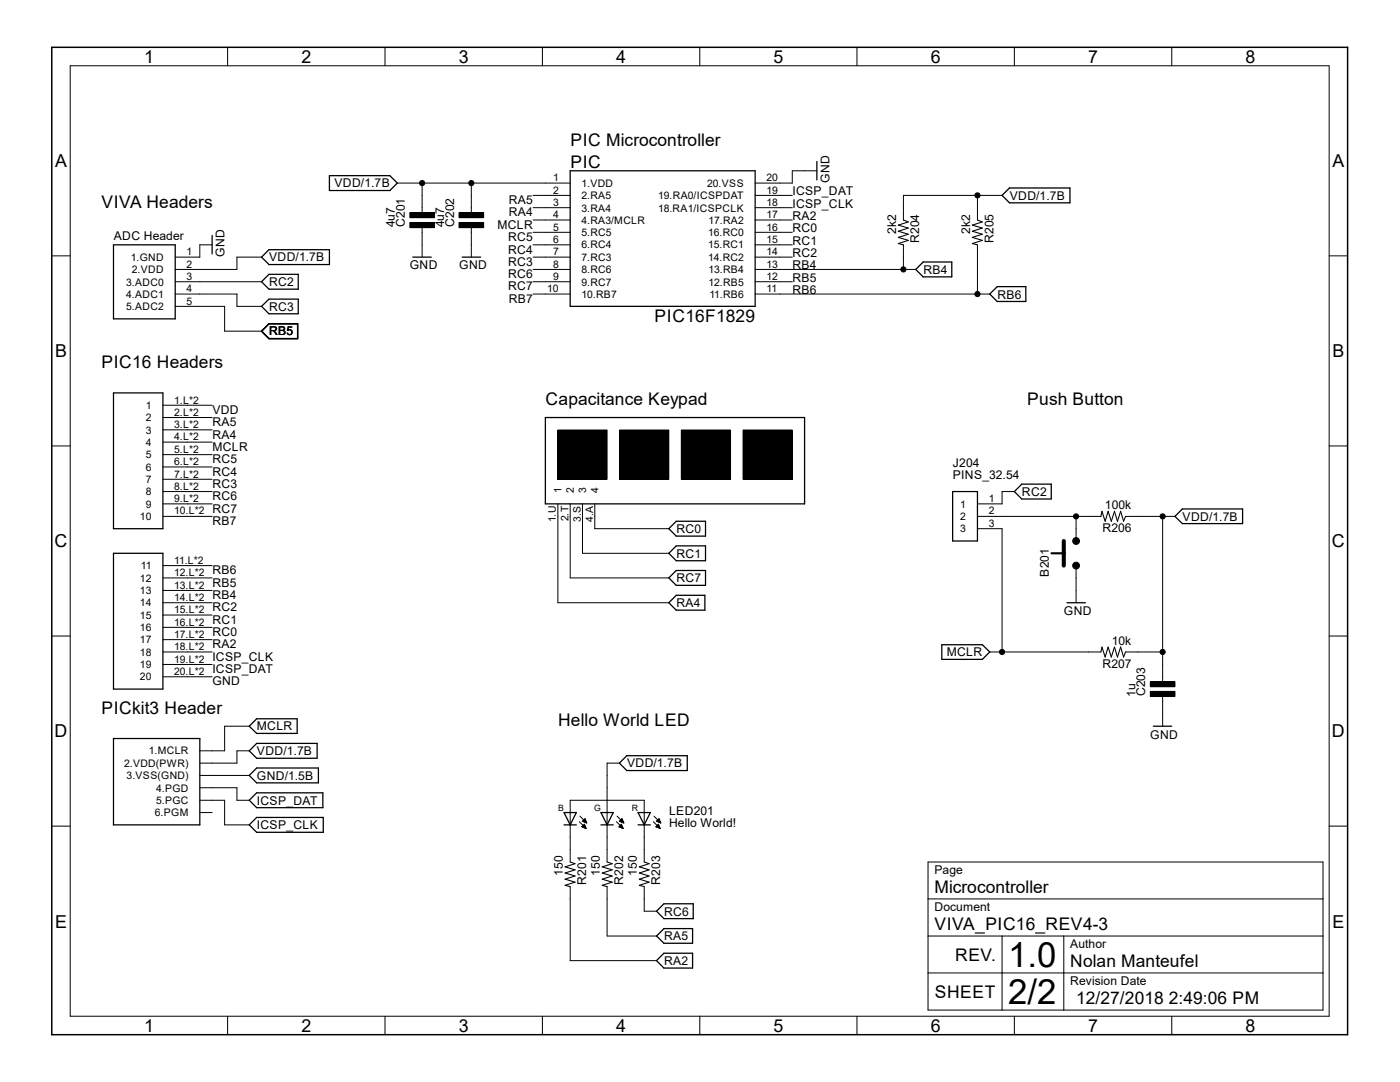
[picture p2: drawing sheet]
<svg xmlns="http://www.w3.org/2000/svg" width="279mm" height="216mm" viewBox="0 0 279 216" stroke-linecap="round" stroke-linejoin="round" font-family="sans-serif">
<g fill="none" stroke="#000" stroke-width=".25">
<path d="M65.7 35.1h12.1l1.5 1.4-1.5 1.5h-12.1zM113.8 34.1h36.9v27h-36.9zM163 32.2v3.7M201.5 37.5h12v3h-12l-1.5-1.5zM22.6 48.9h12.4v14.7h-12.4zM42.3 47v3.7M52.2 56.2l1.5-1.5h5.8v3h-5.8zM52.2 51.3l1.5-1.5h12v3h-12zM82.4 51.3h3.7M92.2 51.3h3.7M182.8 53.8l1.4-1.5h5.7v2.9h-5.7zM199 57.2h5.7v3h-5.7l-1.5-1.5z"/>
<path d="M22.6 78.4h9.9v27.1h-9.9zM52.2 66.1l1.5-1.5h5.7v3h-5.7zM52.2 61.1l1.5-1.4h5.8v2.9h-5.8zM108.8 83.3h51.8v17.2h-51.8zM190.1 98.1h5v9.8h-5zM203.9 96.6h5.9v3h-5.9l-1.5-1.5zM22.6 110.4h9.9v27.1h-9.9zM135 113.8h5.8v3h-5.8l-1.5-1.5zM135 104h5.8v3h-5.8l-1.5-1.5zM135 108.9h5.8v3h-5.8l-1.5-1.5zM135 118.8h5.7v3h-5.7l-1.5-1.5zM234.5 103l1.5-1.4h12v2.9h-12z"/>
<path d="M188 128.7h8l1.5 1.4-1.5 1.5h-8zM212.9 120.3h3.7M22.6 147.4h17.3v17.2h-17.3zM49.7 154.7l1.5-1.5h12.3v3h-12.3zM49.7 144.9l1.5-1.5h8.1v2.9h-8.1zM49.7 149.8l1.5-1.5h12.1v3h-12.1zM51.2 158.2h13.2v3h-13.2l-1.5-1.5zM125.1 150.8h12.1v3h-12.1l-1.5-1.5zM230.2 144.9h3.6M51.2 163.1h13.3v3h-13.3l-1.5-1.5zM112.6 164.6h2.4M112.6 162.1h2.4l-1.2 2.5z"/>
<path d="M119.9 164.6h2.5M119.9 162.1h2.5l-1.2 2.5zM127.3 164.6h2.5M127.3 162.1h2.5l-1.2 2.5zM131 186.8l1.5-1.5h5.7v2.9h-5.7zM131 191.7l1.5-1.5h5.7v3h-5.7zM132.5 180.3h5.8v3h-5.8l-1.5-1.5z"/>
</g>
<path d="M10.3 9.4h258.6v197.1h-258.6z" fill="none" stroke="#000" stroke-width=".3"/>
<g fill="none" stroke="#000" stroke-width=".2">
<path d="M14 13.1h251.3v189.7h-251.3zM45.4 9.4v3.7M76.8 9.4v3.7M108.2 9.4v3.7M139.7 9.4v3.7M171 9.4v3.7M202.4 9.4v3.7M233.8 9.4v3.7M79.3 36.5h34.5M84.2 36.5v6.4M94.1 36.5v6.4M106.4 39h7.4"/>
<path d="M150.7 39h7.4M163 34.1h-4.9v2.4h-7.4M195.1 39v4.9M200 39h-19.7v4.9M10.3 51.1h3.7M35 56.2h17.2M35 58.7h12.3v2.4h4.9M42.3 48.9h-2.4v2.4h-4.9M52.2 51.3h-4.9v2.5h-12.3M81.8 42.4h4.9v1h-4.9zM81.8 44.4h4.9v1h-4.9zM84.2 44.9v6.4"/>
<path d="M91.6 42.4h4.9v1h-4.9zM91.6 44.4h4.9v1h-4.9zM94.1 44.9v6.4M106.4 41.4h7.4M106.4 43.9h7.4M106.4 46.4h7.4M106.4 48.9h7.4M106.4 51.3h7.4M106.4 53.8h7.4M106.4 56.2h7.4M106.4 58.7h7.4M150.7 41.4h7.4"/>
<path d="M150.7 43.9h7.4M150.7 46.4h7.4M150.7 48.9h7.4M150.7 51.3h7.4M150.7 53.8h32.1M150.7 56.2h7.4M150.7 58.7h46.8M180.3 48.9v4.9M195.1 48.9v9.8M265.3 51.1h3.6M35 61.1h9.8v5h7.4M10.3 89h3.7"/>
<path d="M32.5 80.9h9.8M32.5 83.3h9.8M32.5 85.8h9.8M32.5 88.2h9.8M32.5 90.7h9.8M32.5 93.2h9.8M32.5 95.6h9.8M32.5 98.1h9.8M111.3 85.8h9.9v9.8h-9.9zM123.7 85.8h9.8v9.8h-9.8zM136 85.8h9.8v9.8h-9.8zM148.3 85.8h9.8v9.8h-9.8z"/>
<path d="M202.4 98.1h-2.4v2.4h-4.9M265.3 89h3.6M32.5 100.5h9.8M32.5 103h9.8M32.5 112.9h9.8M32.5 115.3h9.8M32.5 117.8h9.8M111.3 100.5v19.8h22.2M113.8 100.5v14.8h19.7M116.2 100.5v9.9h17.3M118.7 100.5v5h14.8M195.1 105.5h4.9v24.6"/>
<path d="M195.1 103h24.6M214.8 103v4.9M214.8 112.9v7.4M224.6 103h9.9M232 103v33.5M10.3 126.9h3.7M32.5 120.3h9.8M32.5 122.7h9.8M32.5 125.2h9.8M32.5 127.6h9.8M32.5 130.1h9.8M32.5 132.6h9.8"/>
<path d="M32.5 135h9.8M197.5 130.1h22.2M224.6 130.1h7.4M229.6 136h4.9v1h-4.9zM229.6 138h4.9v1h-4.9zM232 138.5v6.4M265.3 126.9h3.6M39.9 154.7h9.8M39.9 157.2h7.4v2.5h2.4M39.9 159.7h4.9v4.9h4.9M49.7 144.9h-4.9v4.9h-4.9M49.7 149.8h-2.4v2.5h-7.4"/>
<path d="M123.6 152.3h-2.4v19.7M10.3 164.8h3.7M39.9 162.1h2.4M113.8 172v-12.3h14.8v12.3M113.8 176.9v14.8h17.2M115.6 164l1.4 1.3M115.7 162.9l1.4 1.3M116.2 164.9h.6M116.2 165h.6M116.2 164.8h.6M116.2 163.9l.6-.5 .3 .8zM116.3 163.8h.6"/>
<path d="M116.3 164.8h.4M116.4 163.9h.6M116.4 163.7h.5M116.4 165.1h.5M116.4 164.7h.3M116.5 163.7h.3M116.5 164.6h.2M116.5 164h.5M116.5 163.6h.3M116.6 165.2h.3M116.6 164.5h.1M116.6 163.5h.2"/>
<path d="M116.6 164.5l.4 .8-.9-.3zM116.7 163.4h.1M116.8 164.1h.3M116.8 165.3h.2M116.9 164.2h.2M121.2 176.9v9.9h9.8M123 164l1.4 1.3M123.1 162.9l1.4 1.3M123.6 165h.6M123.6 164.9h.6M123.6 163.9l.5-.5 .4 .8M123.6 163.9l.9 .3"/>
<path d="M123.7 164.8h.5M123.7 163.8h.6M123.7 163.9h.7M123.7 163.7h.6M123.7 164.8h.4M123.8 165.1h.4M123.8 163.7h.4M123.8 164.7h.3M123.9 163.6h.3M123.9 164.6h.1M124 164h.4M124 163.5h.2"/>
<path d="M124 165.2h.3M124 164.5h.1M124 164.5l.4 .8-.9-.3zM124.1 163.4h.1M124.1 164.1h.3M124.2 165.3h.1M124.3 164.2h.2M128.6 176.9v4.9h2.4M130.4 164l1.3 1.3M130.5 162.9l1.4 1.3M130.9 164.9h.7M131 165h.6"/>
<path d="M131 164.8h.5M131 163.9l.5-.5 .4 .8zM131.1 163.8h.6M131.1 164.8h.4M131.1 163.9h.6M131.1 163.7h.6M131.2 165.1h.5M131.2 164.7h.3M131.2 163.7h.5M131.3 164.6h.1M131.3 164h.5M131.3 163.6h.3"/>
<path d="M131.4 165.2h.3M131.4 164.5h.1M131.4 163.5h.2M131.4 164.5l.3 .8-.8-.3zM131.5 163.4h.1M131.5 164.1h.3M131.6 165.3h.1M131.7 164.2h.2M185.2 179.4h78.8M185.2 172h78.8v29.5h-78.8zM265.3 164.8h3.6M185.2 186.8h78.8"/>
<path d="M185.2 194.1h78.8M200 186.8v14.7M212.3 186.8v14.7M45.4 202.8v3.7M76.8 202.8v3.7M108.2 202.8v3.7M139.7 202.8v3.7M171 202.8v3.7M202.4 202.8v3.7M233.8 202.8v3.7"/>
<circle cx="84.2" cy="36.5" r=".51"/>
<circle cx="94.1" cy="36.5" r=".51"/>
<circle cx="195.1" cy="39" r=".51"/>
<circle cx="180.3" cy="53.8" r=".51"/>
<circle cx="195.1" cy="58.7" r=".51"/>
<circle cx="214.8" cy="103" r=".51"/>
<circle cx="214.8" cy="112.9" r=".68"/>
<circle cx="214.8" cy="107.9" r=".68"/>
<circle cx="232" cy="103" r=".51"/>
<circle cx="200" cy="130.1" r=".51"/>
<circle cx="232" cy="130.1" r=".51"/>
</g>
<g fill="#000">
<path d="M81.8 42.4h4.9v1h-4.9z" fill-rule="evenodd"/>
<path d="M81.8 44.4h4.9v1h-4.9z" fill-rule="evenodd"/>
<path d="M91.6 42.4h4.9v1h-4.9z" fill-rule="evenodd"/>
<path d="M91.6 44.4h4.9v1h-4.9z" fill-rule="evenodd"/>
<path d="M111.3 85.8h9.9v9.8h-9.9z" fill-rule="evenodd"/>
<path d="M123.7 85.8h9.8v9.8h-9.8z" fill-rule="evenodd"/>
<path d="M136 85.8h9.8v9.8h-9.8z" fill-rule="evenodd"/>
<path d="M148.3 85.8h9.8v9.8h-9.8z" fill-rule="evenodd"/>
<path d="M229.6 136h4.9v1h-4.9z" fill-rule="evenodd"/>
<path d="M229.6 138h4.9v1h-4.9z" fill-rule="evenodd"/>
<circle cx="84.2" cy="36.5" r=".51"/>
<circle cx="94.1" cy="36.5" r=".51"/>
<circle cx="195.1" cy="39" r=".51"/>
<circle cx="180.3" cy="53.8" r=".51"/>
<circle cx="195.1" cy="58.7" r=".51"/>
<circle cx="214.8" cy="103" r=".51"/>
<circle cx="214.8" cy="112.9" r=".68"/>
<circle cx="214.8" cy="107.9" r=".68"/>
<circle cx="232" cy="103" r=".51"/>
<circle cx="200" cy="130.1" r=".51"/>
<circle cx="232" cy="130.1" r=".51"/>
</g>
<path d="M212.3 107.9v5" fill="none" stroke="#000" stroke-width=".8"/>
<path d="M209.8 110.4h2.5" fill="none" stroke="#000" stroke-width=".42"/>
<path d="M180.3 43.9l1 .4-2 .6 2 .6-2 .6 2 .6-2 .7 2 .6-2 .6 1 .3M195.1 43.9l.9 .4-1.9 .6 1.9 .6-1.9 .6 1.9 .6-1.9 .7 1.9 .6-1.9 .6 1 .3M219.7 103l.2-1 .7 2 .5-2 .7 2 .6-2 .6 2 .6-2 .6 2 .4-1M219.7 130.1l.2-1 .7 2 .5-2 .7 2 .6-2 .6 2 .6-2 .6 2 .4-1M113.8 172l1 .3-2 .7 2 .6-2 .6 2 .6-2 .6 2 .6-2 .7 1 .2M121.2 172l1 .3-2 .7 2 .6-2 .6 2 .6-2 .6 2 .6-2 .7 1 .2M128.6 172l.9 .3-1.9 .7 1.9 .6-1.9 .6 1.9 .6-1.9 .6 1.9 .6-1.9 .7 1 .2" fill="none" stroke="#000" stroke-width=".21"/>
<g font-size="6.9">
<text x="201.2" y="192.9">1.0</text>
<text x="201.2" y="200.3">2/2</text>
</g>
<g font-size="3.6">
<text x="28.7" y="12.5">1</text>
<text x="60.2" y="12.5">2</text>
<text x="91.6" y="12.5">3</text>
<text x="123" y="12.5">4</text>
<text x="154.4" y="12.5">5</text>
<text x="185.8" y="12.5">6</text>
<text x="217.2" y="12.5">7</text>
<text x="248.6" y="12.5">8</text>
<text x="11" y="33.4">A</text>
<text x="265.9" y="33.4">A</text>
<text x="11" y="71.3">B</text>
<text x="265.9" y="71.3">B</text>
<text x="10.9" y="109.2">C</text>
<text x="265.8" y="109.2">C</text>
<text x="10.9" y="147.2">D</text>
<text x="265.8" y="147.2">D</text>
<text x="11" y="185.1">E</text>
<text x="265.9" y="185.1">E</text>
<text x="28.7" y="205.9">1</text>
<text x="60.2" y="205.9">2</text>
<text x="91.6" y="205.9">3</text>
<text x="123" y="205.9">4</text>
<text x="154.4" y="205.9">5</text>
<text x="185.8" y="205.9">6</text>
<text x="217.2" y="205.9">7</text>
<text x="248.6" y="205.9">8</text>
</g>
<g font-size="3.5">
<text x="113.8" y="29.1">PIC Microcontroller</text>
<text x="113.8" y="33.6">PIC</text>
<text x="20.2" y="41.4">VIVA Headers</text>
<text x="130.6" y="64.3">PIC16F1829</text>
<text x="20.2" y="73.4">PIC16 Headers</text>
<text x="108.9" y="80.9">Capacitance Keypad</text>
<text x="205" y="80.9">Push Button</text>
<text x="20.2" y="142.4">PICkit3 Header</text>
<text x="111.4" y="144.9">Hello World LED</text>
<text x="186.5" y="178.1">Microcontroller</text>
<text x="186.5" y="185.5">VIVA_PIC16_REV4-3</text>
<text x="190.6" y="191.7">REV.</text>
<text x="213.6" y="192.9">Nolan Manteufel</text>
<text x="186.6" y="199.1">SHEET</text>
<text x="214.8" y="200.3">12/27/2018 2:49:06 PM</text>
</g>
<g font-size="2.4">
<text x="66.8" y="37.4">VDD/1.7B</text>
<text x="101.6" y="40.7">RA5</text>
<text x="158.2" y="41.4">ICSP_CLK</text>
<text x="158.2" y="39">ICSP_DAT</text>
<text x="165.5" y="36.5" transform="rotate(-90 165.5 36.5)">GND</text>
<text x="201.5" y="39.8">VDD/1.7B</text>
<text x="22.7" y="47.8">ADC Header</text>
<text x="78.8" y="45.4" transform="rotate(-90 78.8 45.4)">4u7</text>
<text x="80.8" y="45.3" transform="rotate(-90 80.8 45.3)">C201</text>
<text x="88.6" y="45.4" transform="rotate(-90 88.6 45.4)">4u7</text>
<text x="90.6" y="45.3" transform="rotate(-90 90.6 45.3)">C202</text>
<text x="99.3" y="45.6">MCLR</text>
<text x="101.6" y="43.2">RA4</text>
<text x="158.2" y="43.9">RA2</text>
<text x="158.2" y="46.4">RC0</text>
<text x="178.8" y="46.7" transform="rotate(-90 178.8 46.7)">2k2</text>
<text x="193.6" y="46.7" transform="rotate(-90 193.6 46.7)">2k2</text>
<text x="44.8" y="51.3" transform="rotate(-90 44.8 51.3)">GND</text>
<text x="53.7" y="52.2">VDD/1.7B</text>
<text x="81.8" y="53.8">GND</text>
<text x="91.7" y="53.8">GND</text>
<text x="101.4" y="48.1">RC5</text>
<text x="101.4" y="50.6">RC4</text>
<text x="101.4" y="53">RC3</text>
<text x="158.2" y="53.8">RB4</text>
<text x="158.2" y="51.3">RC2</text>
<text x="158.2" y="48.9">RC1</text>
<text x="183.5" y="48.5" transform="rotate(-90 183.5 48.5)">R204</text>
<text x="198.2" y="48.5" transform="rotate(-90 198.2 48.5)">R205</text>
<text x="53.7" y="57.1">RC2</text>
<text x="101.4" y="58">RC7</text>
<text x="101.4" y="55.5">RC6</text>
<text x="158.2" y="56.2">RB5</text>
<text x="158.2" y="58.7">RB6</text>
<text x="184.3" y="54.6">RB4</text>
<text x="199.1" y="59.6">RB6</text>
<text x="53.7" y="62">RC3</text>
<text x="101.6" y="60.4">RB7</text>
<text x="53.7" y="66.9">RB5</text>
<text x="42.4" y="82.6">VDD</text>
<text x="42.4" y="90">MCLR</text>
<text x="42.4" y="85">RA5</text>
<text x="42.4" y="87.5">RA4</text>
<text x="42.4" y="92.5">RC5</text>
<text x="42.4" y="94.9">RC4</text>
<text x="190.2" y="95.6">PINS_32.54</text>
<text x="190.2" y="93.2">J204</text>
<text x="42.4" y="99.8">RC6</text>
<text x="42.4" y="97.4">RC3</text>
<text x="204" y="99">RC2</text>
<text x="220.5" y="101.6">100k</text>
<text x="42.4" y="104.8">RB7</text>
<text x="42.4" y="102.3">RC7</text>
<text x="135" y="106.3">RC0</text>
<text x="220" y="106.2">R206</text>
<text x="236" y="103.9">VDD/1.7B</text>
<text x="135" y="111.3">RC1</text>
<text x="42.4" y="117.1">RB5</text>
<text x="42.4" y="119.5">RB4</text>
<text x="42.4" y="114.6">RB6</text>
<text x="135" y="116.2">RC7</text>
<text x="209.3" y="115.1" transform="rotate(-90 209.3 115.1)">B201</text>
<text x="42.4" y="122">RC2</text>
<text x="42.4" y="124.5">RC1</text>
<text x="135" y="121.1">RA4</text>
<text x="212.3" y="122.7">GND</text>
<text x="42.4" y="131.9">ICSP_CLK</text>
<text x="42.4" y="129.4">RA2</text>
<text x="42.4" y="126.9">RC0</text>
<text x="188.9" y="131">MCLR</text>
<text x="221.9" y="128.7">10k</text>
<text x="42.4" y="136.8">GND</text>
<text x="42.4" y="134.3">ICSP_DAT</text>
<text x="220" y="133.3">R207</text>
<text x="226.6" y="139" transform="rotate(-90 226.6 139)">1u</text>
<text x="228.6" y="138.9" transform="rotate(-90 228.6 138.9)">C203</text>
<text x="51.3" y="145.8">MCLR</text>
<text x="229.6" y="147.4">GND</text>
<text x="51.3" y="155.6">GND/1.5B</text>
<text x="51.3" y="150.7">VDD/1.7B</text>
<text x="125.1" y="153.1">VDD/1.7B</text>
<text x="51.3" y="160.5">ICSP_DAT</text>
<text x="51.3" y="165.5">ICSP_CLK</text>
<text x="133.5" y="162.6">LED201</text>
<text x="133.5" y="165.1">Hello World!</text>
<text x="112.3" y="174.8" transform="rotate(-90 112.3 174.8)">150</text>
<text x="117" y="176.6" transform="rotate(-90 117 176.6)">R201</text>
<text x="119.7" y="174.8" transform="rotate(-90 119.7 174.8)">150</text>
<text x="124.4" y="176.6" transform="rotate(-90 124.4 176.6)">R202</text>
<text x="127.1" y="174.8" transform="rotate(-90 127.1 174.8)">150</text>
<text x="131.7" y="176.6" transform="rotate(-90 131.7 176.6)">R203</text>
<text x="186.5" y="174.5">Page</text>
<text x="132.5" y="182.7">RC6</text>
<text x="186.5" y="181.8">Document</text>
<text x="132.5" y="187.6">RA5</text>
<text x="213.6" y="189.2">Author</text>
<text x="132.5" y="192.5">RA2</text>
<text x="213.6" y="196.6">Revision Date</text>
</g>
<g font-size="2.1">
<text x="110.4" y="36.2">1</text>
<text x="110.4" y="38.7">2</text>
<text x="110.4" y="41.1">3</text>
<text x="116" y="37.3">1.VDD</text>
<text x="116" y="39.7">2.RA5</text>
<text x="131.4" y="39.7">19.RA0/ICSPDAT</text>
<text x="141.1" y="37.3">20.VSS</text>
<text x="153" y="36.2">20</text>
<text x="153" y="38.7">19</text>
<text x="153" y="41.1">18</text>
<text x="110.4" y="43.6">4</text>
<text x="110.4" y="46">5</text>
<text x="116" y="42.2">3.RA4</text>
<text x="116" y="44.7">4.RA3/MCLR</text>
<text x="116" y="47.1">5.RC5</text>
<text x="131.3" y="42.2">18.RA1/ICSPCLK</text>
<text x="141.3" y="47.1">16.RC0</text>
<text x="141.4" y="44.7">17.RA2</text>
<text x="153" y="43.6">17</text>
<text x="153" y="46">16</text>
<text x="26.1" y="52">1.GND</text>
<text x="37.2" y="51">1</text>
<text x="37.2" y="53.4">2</text>
<text x="110.4" y="48.5">6</text>
<text x="110.4" y="51">7</text>
<text x="110.4" y="53.4">8</text>
<text x="116" y="49.6">6.RC4</text>
<text x="116" y="52">7.RC3</text>
<text x="141.3" y="49.6">15.RC1</text>
<text x="141.3" y="52">14.RC2</text>
<text x="153" y="48.5">15</text>
<text x="153" y="51">14</text>
<text x="153" y="53.4">13</text>
<text x="25.2" y="57">3.ADC0</text>
<text x="25.2" y="59.4">4.ADC1</text>
<text x="26.3" y="54.5">2.VDD</text>
<text x="37.2" y="55.9">3</text>
<text x="37.2" y="58.3">4</text>
<text x="109.2" y="58.3">10</text>
<text x="110.4" y="55.9">9</text>
<text x="116" y="54.5">8.RC6</text>
<text x="116" y="57">9.RC7</text>
<text x="116" y="59.4">10.RB7</text>
<text x="141.4" y="54.5">13.RB4</text>
<text x="141.4" y="57">12.RB5</text>
<text x="141.6" y="59.4">11.RB6</text>
<text x="153" y="55.9">12</text>
<text x="153" y="58.3">11</text>
<text x="25.2" y="61.9">5.ADC2</text>
<text x="37.2" y="60.8">5</text>
<text x="29.1" y="81.6">1</text>
<text x="34.8" y="80.5">1.L*2</text>
<text x="34.8" y="83">2.L*2</text>
<text x="29.1" y="84.1">2</text>
<text x="29.1" y="86.5">3</text>
<text x="29.1" y="89">4</text>
<text x="34.8" y="85.4">3.L*2</text>
<text x="34.8" y="87.9">4.L*2</text>
<text x="29.1" y="91.4">5</text>
<text x="29.1" y="93.9">6</text>
<text x="34.8" y="90.4">5.L*2</text>
<text x="34.8" y="92.8">6.L*2</text>
<text x="34.8" y="95.3">7.L*2</text>
<text x="29.1" y="96.4">7</text>
<text x="29.1" y="98.8">8</text>
<text x="29.1" y="101.3">9</text>
<text x="34.8" y="97.7">8.L*2</text>
<text x="34.8" y="100.2">9.L*2</text>
<text x="112.1" y="98.3" transform="rotate(-90 112.1 98.3)">1</text>
<text x="114.5" y="98.3" transform="rotate(-90 114.5 98.3)">2</text>
<text x="117" y="98.3" transform="rotate(-90 117 98.3)">3</text>
<text x="119.5" y="98.3" transform="rotate(-90 119.5 98.3)">4</text>
<text x="191.6" y="101.3">1</text>
<text x="197.3" y="100.2">1</text>
<text x="27.9" y="103.8">10</text>
<text x="34.8" y="102.7">10.L*2</text>
<text x="111" y="104.2" transform="rotate(-90 111 104.2)">1.U</text>
<text x="113.5" y="104" transform="rotate(-90 113.5 104)">2.T</text>
<text x="115.9" y="104.1" transform="rotate(-90 115.9 104.1)">3.S</text>
<text x="118.4" y="104.1" transform="rotate(-90 118.4 104.1)">4.A</text>
<text x="191.6" y="103.8">2</text>
<text x="191.6" y="106.2">3</text>
<text x="197.3" y="102.7">2</text>
<text x="197.3" y="105.2">3</text>
<text x="28.1" y="113.6">11</text>
<text x="34.8" y="112.5">11.L*2</text>
<text x="27.9" y="116.1">12</text>
<text x="27.9" y="118.5">13</text>
<text x="34.8" y="115">12.L*2</text>
<text x="34.8" y="117.4">13.L*2</text>
<text x="34.8" y="119.9">14.L*2</text>
<text x="27.9" y="121">14</text>
<text x="27.9" y="123.4">15</text>
<text x="27.9" y="125.9">16</text>
<text x="34.8" y="122.4">15.L*2</text>
<text x="34.8" y="124.8">16.L*2</text>
<text x="27.9" y="128.4">17</text>
<text x="27.9" y="130.9">18</text>
<text x="34.8" y="127.3">17.L*2</text>
<text x="34.8" y="129.8">18.L*2</text>
<text x="27.9" y="133.3">19</text>
<text x="27.9" y="135.8">20</text>
<text x="34.8" y="132.3">19.L*2</text>
<text x="34.8" y="134.7">20.L*2</text>
<text x="24.8" y="153">2.VDD(PWR)</text>
<text x="25.3" y="155.5">3.VSS(GND)</text>
<text x="29.7" y="150.5">1.MCLR</text>
<text x="31.2" y="157.9">4.PGD</text>
<text x="31.2" y="160.4">5.PGC</text>
<text x="30.9" y="162.9">6.PGM</text>
</g>
<g font-size="1.7">
<text x="111.4" y="161.9">B</text>
<text x="118.6" y="161.9">G</text>
<text x="126.1" y="161.9">R</text>
</g>
</svg>
